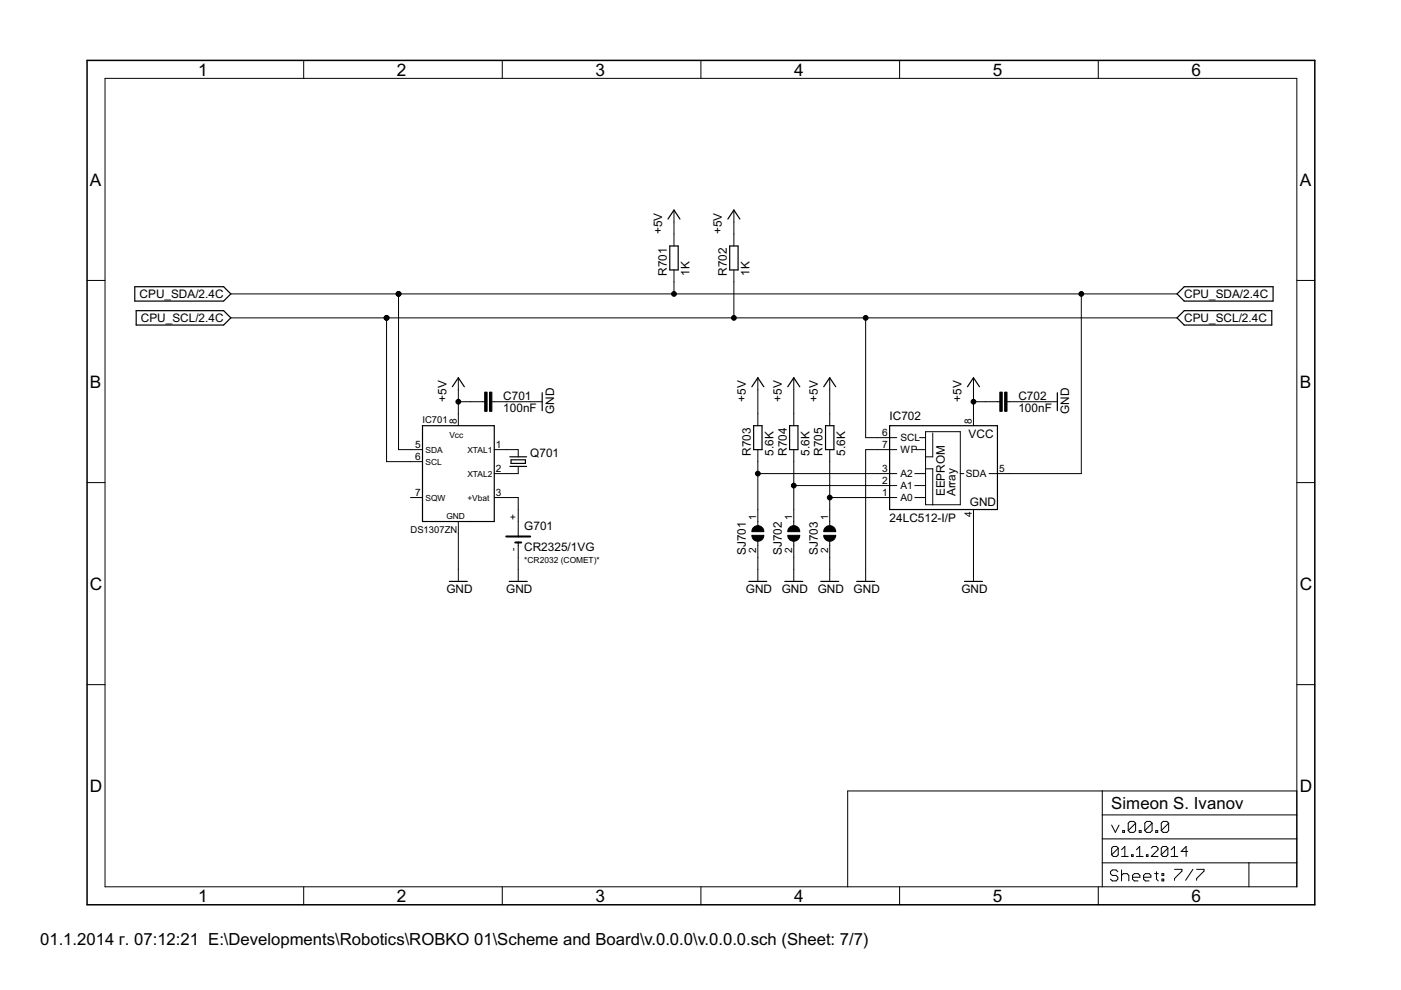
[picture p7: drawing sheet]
<svg xmlns="http://www.w3.org/2000/svg" width="297mm" height="210mm" viewBox="0 0 297 210" stroke-linecap="round" stroke-linejoin="round" font-family="sans-serif">
<g fill="#000" stroke="#000" stroke-width=".25">
<path d="M142 52.2v5zM142.9 44.5l-1.3 1.9zM143.8 52.2v5zM142 52.2h1.8zM142 57.2h1.8zM142.9 44.5l1.3 1.9zM154.7 52.2v5zM155.6 44.5l-1.3 1.9zM156.5 52.2v5zM154.7 52.2h1.8zM154.7 57.2h1.8zM155.6 44.5l1.3 1.9z"/>
<path d="M28.6 60.8v3zM28.9 65.9v3zM28.9 68.9h18.5zM28.9 65.9h18.5zM28.6 63.8h18.8zM28.6 60.8h18.8zM47.4 68.9l1.5-1.5zM47.4 65.9l1.5 1.5zM47.4 63.8l1.5-1.5zM47.4 60.8l1.5 1.5zM249.6 67.4l1.5-1.5zM249.6 67.4l1.5 1.5z"/>
<path d="M249.6 62.3l1.5-1.5zM249.6 62.3l1.5 1.5zM251.1 65.9h18.5zM251.1 68.9h18.5zM251.1 60.8h18.8zM251.1 63.8h18.8zM269.6 65.9v3zM269.9 60.8v3zM89.6 90.3h15.2zM97.2 80.1l-1.3 1.9zM97.2 80.1l1.2 1.9zM104.8 90.3v20.3z"/>
<path d="M108.4 97.5v.8zM108.4 98.3h3zM108.4 97.5h3zM111.4 97.5v.8zM108.1 98.9h3.6zM108.1 96.9h3.6zM115 83.3v3.8zM159.8 90.3v5zM160.7 80.1l-1.3 1.9zM161.6 90.3v5zM159.8 90.3h1.8zM159.8 95.3h1.8z"/>
<path d="M160.7 80.1l1.2 1.9zM167.4 90.3v5zM168.3 80.1l-1.3 1.9zM169.2 90.3v5zM167.4 90.3h1.8zM167.4 95.3h1.8zM168.3 80.1l1.3 1.9zM175 90.3v5zM175.9 80.1l-1.3 1.9zM176.8 90.3v5zM175 90.3h1.8zM175 95.3h1.8z"/>
<path d="M175.9 80.1l1.3 1.9zM188.6 90.3h22.9zM188.6 92.8v2.5zM188.6 90.3v2.5zM206.4 80.1l-1.3 1.9zM206.4 80.1l1.3 1.9zM211.5 90.3v10.1zM224.2 83.3v3.8zM89.6 90.3v20.3zM89.6 110.6h10.1zM99.7 110.6h5.1zM188.6 105.5v2.5z"/>
<path d="M188.6 103v2.5zM188.6 100.4v2.6zM188.6 95.3v5.1zM211.5 100.4v7.6zM188.6 108h22.9zM95.3 123.3h3.8zM108 123.3h3.8zM158.8 123.3h3.8zM166.4 123.3h3.8zM174 123.3h3.8zM181.6 123.3h3.8zM204.5 123.3h3.8z"/>
</g>
<g fill="#000" stroke="#000" stroke-width=".21">
<path d="M22.3 16.6v171.4zM64.4 12.8v3.8zM106.5 12.8v3.8zM148.6 12.8v3.8zM190.7 12.8v3.8zM232.9 12.8v3.8zM22.3 16.6h252.7zM18.5 59.5h3.8zM142.9 49.6v2.6zM142.9 57.2v2.6zM142.9 44.5v2.6zM142.9 59.8v2.5z"/>
<path d="M142.9 47.1v2.5zM155.6 49.6v2.6zM155.6 57.2v2.6zM155.6 44.5v2.6zM155.6 59.8v7.6zM155.6 47.1v2.5zM275 59.5h3.8zM48.9 67.4h33.1zM48.9 62.3h35.6zM142.9 62.3h86.4zM84.5 62.3h58.4zM155.6 67.4h27.9z"/>
<path d="M82 67.4h73.6zM183.5 67.4h66.1zM229.3 62.3h20.3zM82 67.4v30.5zM84.5 62.3v33zM87 95.3h2.6zM87 97.9h2.6zM82 97.9h5zM84.5 95.3h2.5zM97.2 87.7v2.6zM97.2 80.1v2.5zM97.2 82.6v2.6z"/>
<path d="M97.2 85.2v2.5zM99.7 85.2h2.6zM97.2 85.2h2.5zM102.3 85.2h.5zM104.3 85.2h.5zM104.8 95.3h2.5zM104.8 85.2h2.5zM107.3 85.2h5.1zM109.9 98.9v1.5zM109.9 95.3v1.6zM107.3 95.3h2.6zM112.4 85.2h2.6z"/>
<path d="M160.7 87.7v2.6zM160.7 95.3v2.6zM160.7 80.1v2.5zM160.7 82.6v5.1zM168.3 87.7v2.6zM168.3 95.3v2.6zM168.3 80.1v2.5zM168.3 82.6v5.1zM175.9 87.7v2.6zM175.9 95.3v2.6zM175.9 80.1v2.5zM175.9 82.6v5.1z"/>
<path d="M183.5 67.4v25.4zM186.1 92.8h2.5zM186.1 95.3h2.5zM183.5 95.3h2.6zM183.5 92.8h2.6zM188.6 92.8h1.5zM188.6 95.3h1.5zM194.2 95.3h2zM195 92.8h1.2zM196.2 91.5h7.4zM196.2 96.9v2.5zM196.2 95.3v1.6z"/>
<path d="M196.2 92.8v2.5zM196.2 91.5v1.3zM196.2 96.9h1.6zM196.2 99.4h1.6zM197.8 91.8v5.1zM197.8 99.4v7.6zM203.6 91.5v8.9zM206.4 87.7v2.6zM206.4 80.1v2.5zM206.4 85.2h2.5zM206.4 82.6v2.6zM206.4 85.2v2.5z"/>
<path d="M208.9 85.2h2.6zM211.5 85.2h.5zM213.5 85.2h.5zM214 85.2h2.6zM221.6 85.2h2.6zM216.6 85.2h5zM18.5 102.3h3.8zM87 105.5h2.6zM97.2 110.6v2.5zM104.8 100.4h2.5zM104.8 105.5h2.5zM107.3 105.5h2.6z"/>
<path d="M109.9 115v.7zM109.9 110.6v3.1zM109.9 108v2.6zM109.9 115.7v2.5zM109.9 118.2v2.5zM109.9 105.5v2.5zM107.3 100.4h2.6zM160.7 115.7v2.5zM160.7 108v2.6zM160.7 114.8v.9zM160.7 110.6v.9zM160.7 100.4v7.6z"/>
<path d="M160.7 97.9v2.5zM168.3 115.7v2.5zM168.3 108v2.6zM168.3 114.8v.9zM168.3 110.6v.9zM168.3 103v5zM168.3 97.9v5.1zM175.9 115.7v2.5zM175.9 108v2.6zM175.9 114.8v.9zM175.9 110.6v.9zM175.9 105.5v2.5z"/>
<path d="M175.9 97.9v7.6zM186.1 105.5h2.5zM186.1 103h2.5zM186.1 100.4h2.5zM160.7 100.4h25.4zM168.3 103h17.8zM175.9 105.5h10.2zM188.6 100.4h1.5zM188.6 103h1.5zM188.6 105.5h1.5zM194 100.4h2.2zM194 103h2.2z"/>
<path d="M194 105.5h2.2zM196.2 105.5v1.5zM196.2 103v2.5zM196.2 100.4v2.6zM196.2 99.4v1zM196.2 107h1.6zM203.6 100.4v6.6zM197.8 107h5.8zM203.6 100.4h.8zM206.4 108v2.6zM209.7 100.4h1.8zM211.5 100.4h2.5z"/>
<path d="M214 100.4h15.3zM229.3 62.3v38.1zM275 102.3h3.8zM97.2 120.7v2.6zM97.2 113.1v7.6zM109.9 120.7v2.6zM160.7 120.7v2.6zM160.7 118.2v2.5zM168.3 120.7v2.6zM168.3 118.2v2.5zM175.9 120.7v2.6zM175.9 118.2v2.5z"/>
<path d="M183.5 120.7v2.6zM183.5 95.3v25.4zM206.4 120.7v2.6zM206.4 110.6v10.1zM18.5 145.2h3.8zM275 145.2h3.8zM179.7 167.7h54zM233.7 167.7h41.3zM233.7 177.9h41.3zM233.7 172.8v5.1zM233.7 172.8h41.3zM233.7 167.7v5.1z"/>
<path d="M235.7 174.9l.8 1.6zM236 179.5l-.3 .3zM236 179.5h.7zM237.3 174.9l-.8 1.6zM236.7 179.5l.4 .3zM237.1 179.8v1.4zM238 176.1v.4zM238 176.1h.4zM238.4 176.1v.4zM238 176.5h.4zM238.5 179.5v2.1zM239.2 174.5v1.6z"/>
<path d="M239.2 174.5l.4-.3zM239.2 176.1l1.6-1.6zM239.6 174.2h.8zM239.2 176.1l.4 .4zM240.4 174.2l.4 .3zM239.6 176.5h.8zM240.8 174.5v1.6zM240.4 176.5l.4-.4zM241.5 176.1v.4zM241.5 176.1h.4zM241.6 179.5v2.1zM241.9 176.1v.4z"/>
<path d="M241.5 176.5h.4zM242.7 174.5v1.6zM242.7 174.5l.4-.3zM244.3 174.5l-1.6 1.6zM243.1 174.2h.8zM242.7 176.1l.4 .4zM243.9 174.2l.4 .3zM243.1 176.5h.8zM244.3 174.5v1.6zM244.3 176.1l-.4 .4zM244.5 179.5l-.4 .3zM245 176.1v.4z"/>
<path d="M245 176.1h.4zM244.5 179.5h.7zM245.4 176.1v.4zM245 176.5h.4zM245.2 179.5l.3 .3zM246.2 174.5v1.6zM246.2 174.5l.4-.3zM246.2 176.1l1.6-1.6zM246.5 179.5l-.3 .3zM246.5 179.5h.8zM246.6 174.2h.8zM246.2 176.1l.4 .4z"/>
<path d="M247.3 179.5l.3 .3zM247.4 174.2l.4 .3zM246.6 176.5h.8zM247.6 179.8v1.4zM247.8 174.5v1.6zM247.8 176.1l-.4 .4zM249 179.5v2.1zM251.5 179.5l-1.1 1zM275 172.8v5.1zM275 167.7v5.1zM22.3 188h252.7zM64.4 188v3.8z"/>
<path d="M106.5 188v3.8zM148.6 188v3.8zM179.7 167.7v20.3zM190.7 188v3.8zM232.9 188v3.8zM233.7 182.9v5.1zM233.7 177.9v5zM235.4 184.8v.4zM235.4 185.2l.4 .4zM235.7 179.8v1.4zM235.7 181.2l1.4-1.4zM235.4 184.8l.4-.4z"/>
<path d="M235.8 185.6h.8zM235.4 186.4l.4 .4zM235.7 181.2l.3 .4zM235.8 184.4h.8zM236.6 185.6l.4 .4zM235.8 186.8h.8zM236 181.6h.7zM236.6 184.4l.4 .4zM237 186v.4zM237 186.4l-.4 .4zM237.1 181.2l-.4 .4zM237.8 180.2l.7-.7z"/>
<path d="M237.8 181.6h1.4zM237.8 184.4v2.4zM237.8 185.6l.4-.4zM238.2 185.2h.8zM239 185.2l.3 .4zM239.3 185.6v1.2zM239.9 181.2v.4zM239.9 181.2h.3zM240.1 185.6v.8zM240.1 185.6l.4-.4zM240.2 181.2v.4zM239.9 181.6h.3z"/>
<path d="M240.1 186.4l.4 .4zM240.5 185.2h.8zM240.9 180.2l.7-.7zM240.9 181.6h1.5zM240.5 186.8h.8zM241.3 185.2l.4 .4zM241.7 185.6v.4zM240.1 186h1.6zM242.5 185.6v.8zM242.5 185.6l.3-.4zM242.5 186.4l.3 .4zM242.8 185.2h.8z"/>
<path d="M243.1 181.2v.4zM243.1 181.2h.3zM243.4 181.2v.4zM243.1 181.6h.3zM242.8 186.8h.8zM243.6 185.2l.4 .4zM244 185.6v.4zM242.5 186h1.5zM244.1 181.6l1.4-1.4zM244.8 185.2h.8zM245.2 184.8v1.6zM245.2 186.4l.4 .4z"/>
<path d="M244.1 181.6h1.4zM245.5 179.8v.4zM246.2 179.8v1.4zM246.2 181.2l1.4-1.4zM246.4 185.2h.3zM246.4 185.2v.4zM246.4 186.4h.3zM246.4 186.4v.4zM246.2 181.2l.3 .4zM246.7 185.2v.4zM246.4 185.6h.3zM246.7 186.4v.4z"/>
<path d="M246.4 186.8h.3zM246.5 181.6h.8zM247.6 181.2l-.3 .4zM248.3 180.2l.7-.7zM248.3 181.6h1.4zM249 184.3h1.6zM249 186.3v.3zM250.4 180.5h1.4zM250.6 184.3v.4zM250.6 184.7l-1.6 1.6zM252.9 184.3l-1.5 2.3zM251.5 179.5v2.1z"/>
<path d="M253.7 184.3h1.6zM253.7 186.3v.3zM255.3 184.3v.4zM255.3 184.7l-1.6 1.6zM264.8 182.9v5.1zM264.8 182.9h10.2zM233.7 182.9h31.1zM275 182.9v5.1zM275 177.9v5zM275 16.6v171.4z"/>
<path d="M159.4 113.5h2.5a1.27 1.27 0 0 1-1.2 1.3 1.27 1.27 0 0 1-1.3-1.3z" fill-rule="evenodd"/>
<path d="M159.6 112a1.28 1.28 0 0 1 1.5-.5 1.28 1.28 0 0 1 .8 1.2h-2.5z" fill-rule="evenodd"/>
<path d="M167 113.5h2.6a1.27 1.27 0 0 1-1.3 1.3 1.27 1.27 0 0 1-1.3-1.3z" fill-rule="evenodd"/>
<path d="M167.2 112a1.28 1.28 0 0 1 1.5-.5 1.28 1.28 0 0 1 .9 1.2h-2.6z" fill-rule="evenodd"/>
<path d="M174.6 113.5h2.6a1.27 1.27 0 0 1-1.3 1.3 1.27 1.27 0 0 1-1.3-1.3z" fill-rule="evenodd"/>
<path d="M174.9 112a1.28 1.28 0 0 1 1.4-.5 1.28 1.28 0 0 1 .9 1.2h-2.6z" fill-rule="evenodd"/>
<circle cx="82" cy="67.4" r=".51"/>
<circle cx="84.5" cy="62.3" r=".51"/>
<circle cx="142.9" cy="62.3" r=".51"/>
<circle cx="155.6" cy="67.4" r=".51"/>
<circle cx="183.5" cy="67.4" r=".51"/>
<circle cx="229.3" cy="62.3" r=".51"/>
<circle cx="97.2" cy="85.2" r=".51"/>
<circle cx="206.4" cy="85.2" r=".51"/>
<circle cx="160.7" cy="100.4" r=".51"/>
<circle cx="168.3" cy="103" r=".51"/>
<circle cx="175.9" cy="105.5" r=".51"/>
</g>
<path d="M18.5 12.8v179zM18.5 12.8h260.3zM18.5 191.8h260.3zM278.8 12.8v179z" fill="#000" stroke="#000" stroke-width=".32"/>
<path d="M107.3 113.7h2.6zM109.2 115h.7zM109.9 115h.6zM109.9 113.7h2.5z" fill="#000" stroke="#000" stroke-width=".42"/>
<path d="M102.8 83.1h.5v4.1h-.5zM103.8 83.1h.5v4.1h-.5zM212 83.1h.5v4.1h-.5zM213 83.1h.5v4.1h-.5z" fill="#000" stroke="#000" stroke-width=".21"/>
<g font-size="4.1">
<text x="42" y="16">1</text>
<text x="84.1" y="16">2</text>
<text x="126.3" y="16">3</text>
<text x="168.4" y="16">4</text>
<text x="210.5" y="16">5</text>
<text x="252.6" y="16">6</text>
<text x="19.1" y="39.3">A</text>
<text x="275.6" y="39.3">A</text>
<text x="19.1" y="82.2">B</text>
<text x="275.6" y="82.2">B</text>
<text x="19.1" y="125">C</text>
<text x="275.6" y="125">C</text>
<text x="19.1" y="167.9">D</text>
<text x="275.6" y="167.9">D</text>
<text x="42" y="191.2">1</text>
<text x="84.1" y="191.2">2</text>
<text x="126.3" y="191.2">3</text>
<text x="168.4" y="191.2">4</text>
<text x="210.5" y="191.2">5</text>
<text x="252.6" y="191.2">6</text>
</g>
<g font-size="4">
<text x="235.6" y="171.5">Simeon S. Ivanov</text>
<text x="8.5" y="200.4">01.1.2014 г. 07:12:21 E:\Developments\Robotics\ROBKO 01\Scheme and Board\v.0.0.0\v.0.0.0.sch (Sheet: 7/7)</text>
</g>
<g font-size="2.8">
<text x="140.4" y="49.6" transform="rotate(-90 140.4 49.6)">+5V</text>
<text x="153.1" y="49.6" transform="rotate(-90 153.1 49.6)">+5V</text>
<text x="141.4" y="58.5" transform="rotate(-90 141.4 58.5)">R701</text>
<text x="146.2" y="58.5" transform="rotate(-90 146.2 58.5)">1K</text>
<text x="154.1" y="58.5" transform="rotate(-90 154.1 58.5)">R702</text>
<text x="158.9" y="58.5" transform="rotate(-90 158.9 58.5)">1K</text>
<text x="29.6" y="63.2">CPU_SDA/2.4C</text>
<text x="251.1" y="63.2">CPU_SDA/2.4C</text>
<text x="29.9" y="68.3">CPU_SCL/2.4C</text>
<text x="251.1" y="68.3">CPU_SCL/2.4C</text>
<text x="94.6" y="85.2" transform="rotate(-90 94.6 85.2)">+5V</text>
<text x="106.7" y="87.3">100nF</text>
<text x="106.7" y="84.8">C701</text>
<text x="117.5" y="87.7" transform="rotate(-90 117.5 87.7)">GND</text>
<text x="158.1" y="85.2" transform="rotate(-90 158.1 85.2)">+5V</text>
<text x="165.8" y="85.2" transform="rotate(-90 165.8 85.2)">+5V</text>
<text x="173.4" y="85.2" transform="rotate(-90 173.4 85.2)">+5V</text>
<text x="188.6" y="89">IC702</text>
<text x="203.9" y="85.2" transform="rotate(-90 203.9 85.2)">+5V</text>
<text x="215.9" y="87.3">100nF</text>
<text x="215.9" y="84.8">C702</text>
<text x="226.7" y="87.7" transform="rotate(-90 226.7 87.7)">GND</text>
<text x="205.4" y="92.8">VCC</text>
<text x="112.4" y="96.9">Q701</text>
<text x="159.2" y="96.6" transform="rotate(-90 159.2 96.6)">R703</text>
<text x="164" y="96.6" transform="rotate(-90 164 96.6)">5.6K</text>
<text x="166.8" y="96.6" transform="rotate(-90 166.8 96.6)">R704</text>
<text x="171.6" y="96.6" transform="rotate(-90 171.6 96.6)">5.6K</text>
<text x="174.4" y="96.6" transform="rotate(-90 174.4 96.6)">R705</text>
<text x="179.2" y="96.6" transform="rotate(-90 179.2 96.6)">5.6K</text>
<text x="200.3" y="105.2" transform="rotate(-90 200.3 105.2)">EEPROM</text>
<text x="202.6" y="105.2" transform="rotate(-90 202.6 105.2)">Array</text>
<text x="205.6" y="107.3">GND</text>
<text x="111.2" y="112.5">G701</text>
<text x="188.6" y="110.6">24LC512-I/P</text>
<text x="111.2" y="116.9">CR2325/1VG</text>
<text x="158.1" y="117.7" transform="rotate(-90 158.1 117.7)">SJ701</text>
<text x="165.8" y="117.7" transform="rotate(-90 165.8 117.7)">SJ702</text>
<text x="173.4" y="117.7" transform="rotate(-90 173.4 117.7)">SJ703</text>
<text x="94.6" y="125.8">GND</text>
<text x="107.3" y="125.8">GND</text>
<text x="158.1" y="125.8">GND</text>
<text x="165.8" y="125.8">GND</text>
<text x="173.4" y="125.8">GND</text>
<text x="181" y="125.8">GND</text>
<text x="203.9" y="125.8">GND</text>
</g>
<g font-size="2.4">
<text x="96.8" y="89.9" transform="rotate(-90 96.8 89.9)">8</text>
<text x="206" y="89.9" transform="rotate(-90 206 89.9)">8</text>
<text x="88" y="95">5</text>
<text x="105.2" y="95">1</text>
<text x="187.1" y="92.4">6</text>
<text x="187.1" y="95">7</text>
<text x="190.9" y="93.6">SCL</text>
<text x="88" y="97.5">6</text>
<text x="105.2" y="100.1">2</text>
<text x="187.1" y="100.1">3</text>
<text x="190.9" y="101.2">A2</text>
<text x="190.9" y="96.1">WP</text>
<text x="204.8" y="101.2">SDA</text>
<text x="211.8" y="100.1">5</text>
<text x="88" y="105.1">7</text>
<text x="105.2" y="105.1">3</text>
<text x="187.1" y="105.1">1</text>
<text x="187.1" y="102.6">2</text>
<text x="190.9" y="106.3">A0</text>
<text x="190.9" y="103.7">A1</text>
<text x="109.5" y="110.2" transform="rotate(-90 109.5 110.2)">+</text>
<text x="160.3" y="110.2" transform="rotate(-90 160.3 110.2)">1</text>
<text x="167.9" y="110.2" transform="rotate(-90 167.9 110.2)">1</text>
<text x="175.6" y="110.2" transform="rotate(-90 175.6 110.2)">1</text>
<text x="206" y="109.6" transform="rotate(-90 206 109.6)">4</text>
<text x="109.5" y="116.7" transform="rotate(-90 109.5 116.7)">-</text>
<text x="160.3" y="117.2" transform="rotate(-90 160.3 117.2)">2</text>
<text x="167.9" y="117.2" transform="rotate(-90 167.9 117.2)">2</text>
<text x="175.6" y="117.2" transform="rotate(-90 175.6 117.2)">2</text>
</g>
<g font-size="2.2">
<text x="89.6" y="89.6">IC701</text>
<text x="87" y="113.1">DS1307ZN</text>
</g>
<g font-size="2">
<text x="90.2" y="96">SDA</text>
<text x="95.3" y="92.8">Vcc</text>
<text x="99.1" y="96">XTAL1</text>
<text x="90.2" y="98.5">SCL</text>
<text x="99.1" y="101">XTAL2</text>
<text x="90.2" y="106.1">SQW</text>
<text x="99.1" y="106.1">+Vbat</text>
<text x="94.6" y="109.9">GND</text>
<text x="111.2" y="119.5">*CR2032 (COMET)*</text>
</g>
</svg>
